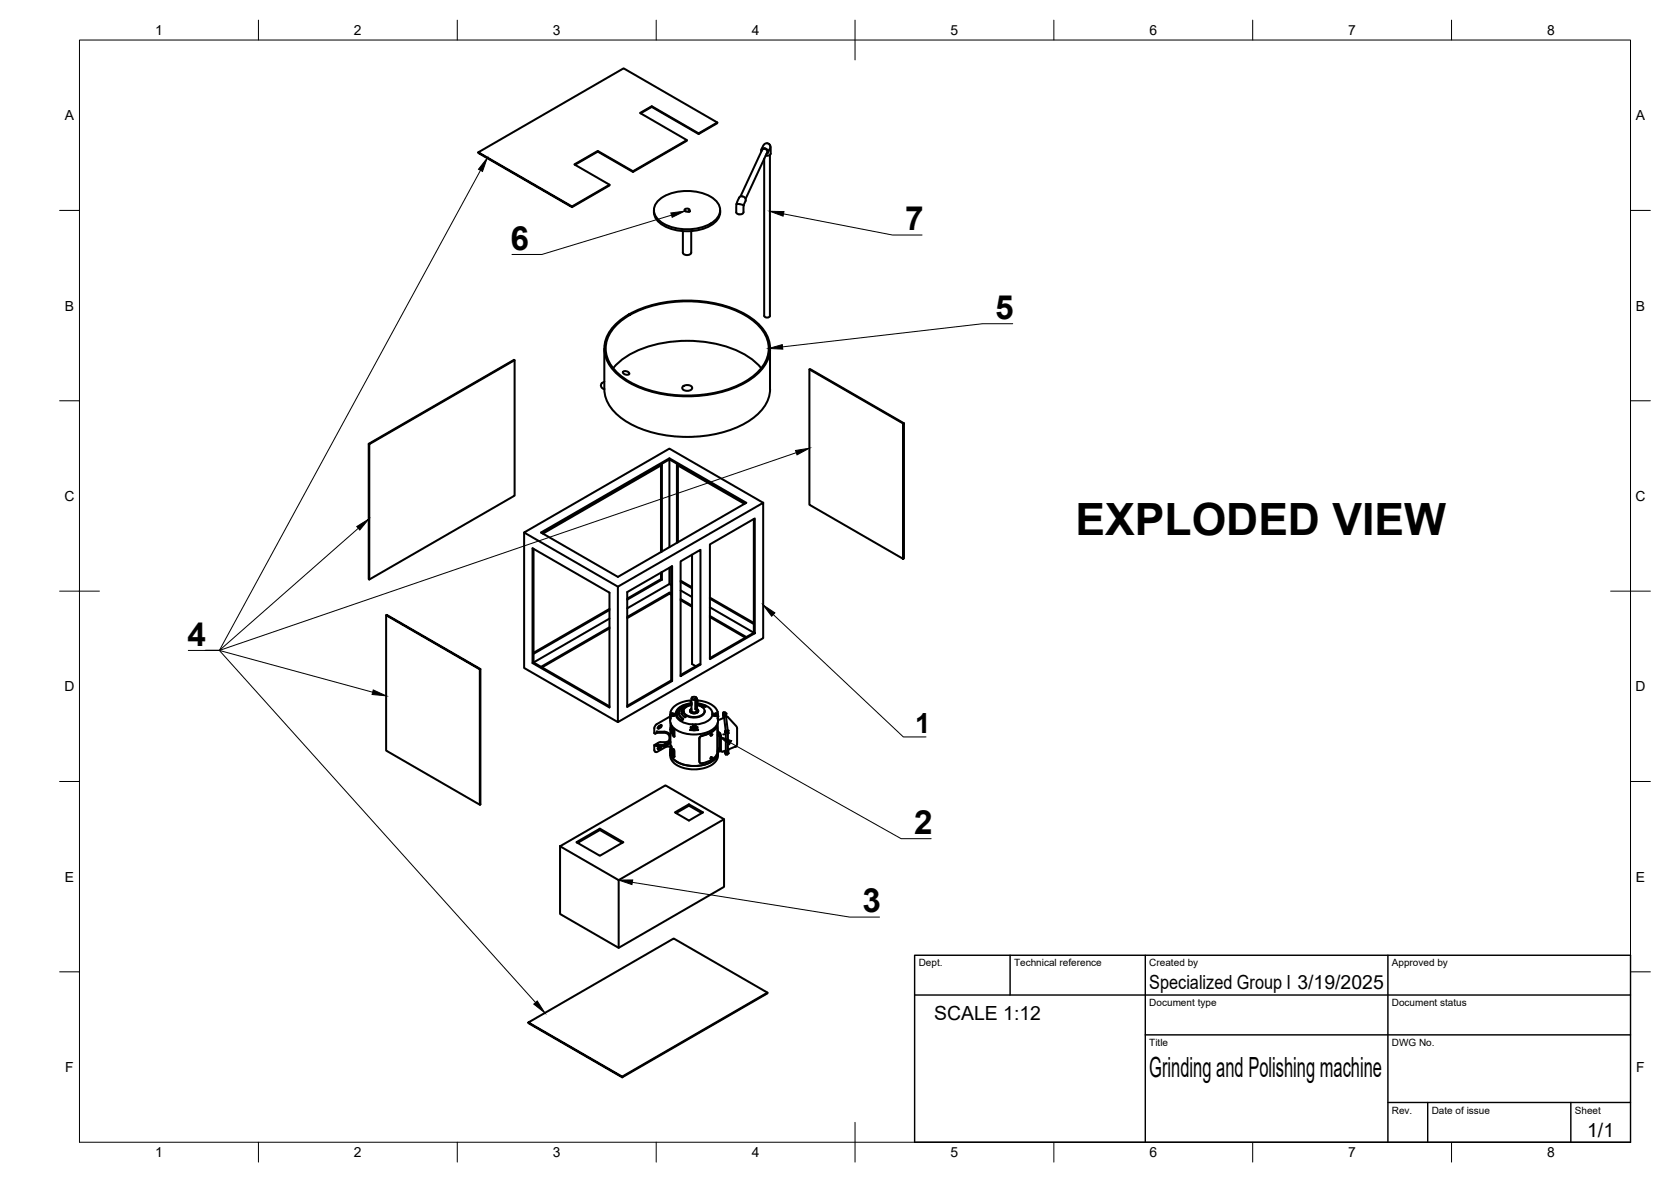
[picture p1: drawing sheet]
<svg xmlns="http://www.w3.org/2000/svg" width="420mm" height="297mm" viewBox="0 0 420 297" stroke-linecap="round" stroke-linejoin="round" font-family="sans-serif">
<!-- layer: Visible -->
<g fill="none" stroke="#000" stroke-width=".51">
<path d="M150.3 37.9l-5.9 3.4 8.9 5.1v.2l-9.5 5.5M161.1 28.5l2.8-1.6v-.2l11.8 6.8M163.9 26.9l11.8 6.8v-.2l4.7-2.7M163.9 26.7l-3 1.7 11.8 6.8v.2l-13.5 7.8M172.7 35.2l-13.5 7.8v.2l-8.9-5.1M175.7 33.7l4.7-2.7v-.2l-23.6-13.6-36.5 21.1v.1l23.5 13.7v-.2l-23.5-13.6M191.4 38.1a.82 .82 0 0 1 .7-.9 .82 .82 0 0 1 .9 .6l.1 .6-.4 .3M191.4 37.6l.3-.6a1.02 1.02 0 0 1 1.6-.9 1.02 1.02 0 0 1 0 1.8l-.2 .5M191.6 37.8a.71 .71 0 0 1 .9-.3 .71 .71 0 0 1 .4 .9M191.6 37.6l-5.4 11.8M192.9 38.2l-5.4 11.8M193.5 36.4l.2 .5 .1 1.7a.99 .99 0 0 1-1.3 .5"/>
<path d="M193.6 38.9v40.5a.82 .82 0 0 1-1.4 0v-39.5M144.6 41.4l5.7-3.3v-.2l8.9 5.1M153.3 46.4l-9.5 5.5M164.4 52.8a4.1 4.1 0 0 0 2.9 4.1 12.5 12.5 0 0 0 12.4-1 3.6 3.6 0 0 0 1.4-3.1M165.3 50.7a11.7 11.7 0 0 1 11.4-2.1 5.9 5.9 0 0 1 4.3 3.5 3.8 3.8 0 0 1-2.4 4.1 12.6 12.6 0 0 1-12.6-.6 3.3 3.3 0 0 1-.7-4.9zM171.7 58.1v5.4a1.21 1.21 0 0 0 2.1 0v-5.4M173.3 53a.64 .64 0 0 0-.5-.6 .64 .64 0 0 0-.7 .5l.3 .3 .8 .1 .3-.2-.2-.1v.2M185.2 51.3l.6-1.6a.93 .93 0 0 1 1.2-.3 .93 .93 0 0 1 .5 1.1l-.5 1.1M185.2 51.3h.9l.9 .3M185.2 51.3l-.1 2a1.04 1.04 0 0 0 1.8 0l.1-1.7M129.4 90.5v34.1l-36.5 21M151.4 96.2a.87 .87 0 0 0-.2 1 .87 .87 0 0 0 .8 .6"/>
<path d="M152 95.9l-.6 .4M152 87.6v10.2M154.2 92.5a21.1 21.1 0 0 1 13.6-6.5 30.3 30.3 0 0 1 20.9 4l2.7 2.5M154.3 82a24.2 24.2 0 0 1 15.7-6.4 30.4 30.4 0 0 1 19 4.4 8.8 8.8 0 0 1 4.3 9.9 14.1 14.1 0 0 1-8.8 7.6 33.1 33.1 0 0 1-26.4-1.4 10.4 10.4 0 0 1-6.1-8.5 8.2 8.2 0 0 1 2.3-5.6zM154.6 82.1a23.8 23.8 0 0 1 15.4-6.3 29.9 29.9 0 0 1 18.7 4.3 8.7 8.7 0 0 1 4.2 9.7 13.8 13.8 0 0 1-8.6 7.6 32.6 32.6 0 0 1-26-1.5 10.2 10.2 0 0 1-6-8.3 8 8 0 0 1 2.3-5.5zM156.7 93.4l.5-.1 .6 .1 .4 .5a1.02 1.02 0 0 1-1.6-.4zM171.6 97.2a1.54 1.54 0 0 1 2.5 .3 1.45 1.45 0 0 1-2.6 0zM193.6 87.6v10.2a10.1 10.1 0 0 1-5.4 8.1 32.2 32.2 0 0 1-30.8 0 10.1 10.1 0 0 1-5.4-8.1M203.5 92.8l23.6 13.6M92.7 111.5l.2 .1v34l-.2-.1zM92.7 111.5l36.5-21.1 .2 .1-36.5 21.1M166.2 117v21.7"/>
<path d="M168.3 115.2v.3l-32 18.5M170.5 117v19.3M227.2 106.3l-23.5-13.6-.2 .1v34l23.6 13.6h.1v-34.1l-.1 .1v34M131.8 133.8v34.1l23.6 13.6M134.2 137.9v28.6M136 133.8l32.3-18.6 19.3 11.2-32.2 18.6zM136.5 134.1l29.9-17.3v21.8M174 139.4v27.5l.9 .5M178.5 136.8l11.3-6.5v28.8l-11.3 6.6zM187.2 126.6l-17-9.8v19.6M187.4 126.5l-19.1-11v22M189.5 130.4v28.6l.3 .1"/>
<path d="M191.9 126.4l-23.6-13.7-36.5 21.1 23.6 13.6M97.1 154.6l.1-.1 23.6 13.6-.2 .1zM97.1 154.6v34l23.5 13.6 .2-.1v-34M153.2 153l-19 11M153.2 157.9l-16.9 9.8M153.2 157.6l-17.2 10M153.2 153.3l-19 11M153.2 155.5l-19 11M155.4 147.4l36.5-21v34l-36.5 21.1zM166.2 143.9v1.6M166.2 145.5l.2 .2M166.2 145.5l-8.5 4.9"/>
<path d="M166.4 143.8v1.9M166.4 145.7l-8.7 5M168.3 149.2l.5 .3M168.3 149.2l-10.6 6.1M168.3 148.9l-10.6 6.2M168.3 142.7v4.1M168.8 142.4v28.6l.2 .1v-28.8l-11.3 6.5v28.8l11.3-6.5M168.8 149.2l-.5-.3v.3M168.8 147l-.5-.2-10.6 6.1M171.1 141.1l5-2.9v28.8l-5 2.9zM171.1 145.9l2.9 1.7M171.1 146.2l2.9 1.7"/>
<path d="M171.1 150.5l2.9 1.7M171.1 150.8l2.9 1.7M171.1 148.4l2.9 1.6M178.5 150.2l11 6.4M178.5 152.6l11 6.4-11 6.4M178.5 150.4l11 6.4M178.5 154.8l9.1 5.3M178.5 155.1l8.9 5.1M120.6 168.2v34M134.2 166.5l-.3 .1v-28.8l19.3 11.1v28.9l-19.3-11.2M134.2 166.5l19 11M168.5 179.9v.2"/>
<path d="M168.6 179.6l.2 .1M168.6 179.5h.1M168.6 179.5l-.1 .3M168.6 179.7v.4M168.7 179.5l.3-.2 .5 .2M168.7 179.5l-.1 .5M168.7 179.5l.4-.2 .3 .3M168.7 179.5l.1 .2M168.8 179.7l.1 .2M168.8 171l-11.1 6.4M168.8 179.4l.3-.1 .3 .2-.4 .2-.3-.2zM168.8 179.5h.4l-.1 .1 .1 .1h-.4l.2-.1z"/>
<path d="M168.8 179.7l.2-.3 .3 .3M168.9 179.5h.1M168.9 179.8h.5v.1M169 179.6h.1M169 179.5v.1M169.2 179.5h.1M169.4 179.6v.2M169.4 179.6l.1 .3M169.4 179.6l-.6 .1M169.5 179.6l.2 .1M169.5 179.7l.1 .1M169.8 179.7l-1.2 .4"/>
<path d="M169.8 179.7h.1M169.9 179.4a2.27 2.27 0 0 0 2 2.2 6.8 6.8 0 0 0 6.8-1.1l.5-1.1M169.9 179.4l-.1 .3M169.9 179.2v.2M169.9 179.1v.1M170.2 179.6a1.66 1.66 0 0 0 1.3 1.4l.3-.4M170.7 179.4l.4 .7 .7 .5M170.7 179.5l.4 .7 .7 .6M170.8 179.4l-.6 .2M170.8 179.5l-.6 .1M171.3 178.7l.6-.1v.4l-.6 .2M171.3 179.3l.6-.2 .7 .9"/>
<path d="M172.6 177.6l-.8 .5-.4 .7M173.7 176.3l.2 .3M173.7 176.5v-.3a4.7 4.7 0 0 0-3.1 .6 3 3 0 0 0-2 2.7M173.8 178.3l-.3 .4a1.21 1.21 0 0 0 2.1 0l-.3-.4M173.9 178.2l-.3 .2a.78 .78 0 0 0 .4 .8 .78 .78 0 0 0 .8 0l.3-.1a.48 .48 0 0 0 .3-.7l-.2-.2M173.9 175.5v3.1a.76 .76 0 0 0 1.3 0v-.4M173.9 177.2a1.83 1.83 0 0 0-2 1.6 3.2 3.2 0 0 0 4.4 1 1.27 1.27 0 0 0 .9-1.4 1.27 1.27 0 0 0-1.3-1.1l-.6-.1M173.9 177.1l-.7 .2a2.5 2.5 0 0 0-1.9 1.4M173.9 177l-1.4 .3a2.59 2.59 0 0 0-1.8 1.6M173.9 176.6h.1M173.9 176.8a3.6 3.6 0 0 0-3.7 2.3l.6-.2M173.9 176.9l-.8 .2a3.4 3.4 0 0 0-2.9 2"/>
<path d="M173.9 176.7a4.2 4.2 0 0 0-4 2.4M174.1 175.2l-.2 .2 .1 .3 .8 .2M174.9 175.2l.3 .3M175 175.9l.3-.2v2.4l-.3 .2zM175 175.6l-.3 .1 .1 .2 .2 2.4M175 175.6a.55 .55 0 0 0-.5-.5 .55 .55 0 0 0-.5 .4l.3 .2h.5M175.3 176.7a4.1 4.1 0 0 1 3.8 2.4M175.3 177l2.1 .6M175.3 176.8l2.2 .7M175.3 177l1.9 .6 .3-.1M175.3 177.2l1.4 .4M175.3 175.7l-.3-.2-.3 .2 .3 .2"/>
<path d="M175.3 176.5v-.3a3.6 3.6 0 0 1 2.8 .4 3.3 3.3 0 0 1 2.3 2.9M175.4 176.3l-.1 .3M176.1 167l-.2-.1-4.8 2.7M176.5 177.6l.1 .1M176.7 177.6l-.1 .1M177.2 178.7v.1M177.2 178.8a2.84 2.84 0 0 1-3.8 1.4l-.8-.4-.4 .5-.6-.6-.3-.5M179.1 179.1v.1M179.1 179.2l.1 .2M179.2 179.4l.2 .4 1 .3M179.2 179.7h.1M179.6 179.6l.3 .2"/>
<path d="M179.6 179.7l-.1 .1M179.6 179.6l-.3 .1M179.6 179.5l.4-.2 .5 .2M179.6 179.5v.4M179.7 179.5l.2 .2 .5-.1M179.7 179.5l.4-.2 .3 .3M179.8 179.4l.3-.1 .3 .2-.5 .2-.2-.2zM179.8 179.5h.4l-.1 .1 .1 .1h-.4l.2-.1zM179.8 179.7l.2-.3 .2 .3M179.9 179.5h.1M179.9 179.9l.3-.1 .1 .1M180 179.6h.1"/>
<path d="M180 179.5v.1M180.2 179.5h.1M180.4 179.6l-.1 .2M180.4 179.6v.4M180.5 179.5v.3M180.5 179.5h.1M180.5 179.7v.4M180.6 179.9l-.1 .3M181.8 179.5v.3zM181.8 179.8h.1M181.9 179.4v.4M181.9 179.4l-.1 .1"/>
<path d="M181.9 179.8v.7M181.9 179.2v.2M181.9 179.2v-.2l.6 4.7v5.9l-.1-.4M181.9 179l.5 .1 .6 4.6v5.6l-.1 .3h-.4M182.5 179.3l.1 .1-.1 .5M164.5 187.2l.4 .1M164.7 184.3h.2M165.1 183.8l.1 .1M165.2 184.2h1.8a1.17 1.17 0 0 1 1.3 1v.9a1.21 1.21 0 0 1-1.3 1.1h-1.8M165.2 183.9h1.8a1.54 1.54 0 0 1 1.6 1M165.2 184.2l-.4 .1M165.2 187.2l-.4 .2"/>
<path d="M165.4 182.9h.1M165.4 188.1h.1M166 187.5l-.5 .3-.1 .5 .7-.3M166.1 182.2l-.6 .4-.1 .5 .9-.4v-.5l-.9 .8M166.1 187.4l-.7 .7M166.4 187.4l-.3 .6M167.6 187.6l-2.4 1.4-.5-.1M168.3 186l-1 .5h-1.4l-1.4 .7v1.3l.2 .4M168.3 186a1.21 1.21 0 0 1-1.3 1M168.5 180l.1 .2M168.5 180.1l-3.6 2.1a2.25 2.25 0 0 0-.4 2l.2 .1M168.5 189.1a3.7 3.7 0 0 0 3.2 3.8 8.7 8.7 0 0 0 8.1-1.4l.6-1 .1-1.4"/>
<path d="M168.6 186.4a1.54 1.54 0 0 1-1.6 1.1h-1.9M168.6 183.4v5.2v-.7M168.6 188.6a2.84 2.84 0 0 0 1.9 3 8.9 8.9 0 0 0 9.3-.9 2.28 2.28 0 0 0 .7-2.1M168.6 181.7v1.8v-.7M168.6 180.6h.1M168.6 180.1v.5M168.6 180.6l-.1-.4a3.5 3.5 0 0 0 3 3.9 9 9 0 0 0 8.2-1.2 2.82 2.82 0 0 0 .8-2.7v.4M168.6 187.6h-1.6M168.7 187.4l.2 .4v1.6l-.2-.4zM168.7 182.3l.2 .4v1.6l-.2-.4zM168.8 187.7l.1 1.5M168.8 182.6l.1 1.5"/>
<path d="M169.2 188.2l.4 .6-.1 1.5-.3-.6zM169.2 183.1l.4 .6-.1 1.5-.3-.6zM169.4 188.2l-.1 1.4 .3 .6M169.4 183.1l-.1 1.4 .3 .6M173.7 182.7v.7M173.7 183.4l-.2 .1h.8M174 183.1a.56 .56 0 0 0 .5 .4 .56 .56 0 0 0 .6-.4M174.1 182.7l.6-.2 .7 .6M174.1 182.9l-.1 .3 .4 .2 .7-.2-.1-.3M174.1 182.8l-.4 .3M174.2 182.9l-.1-.2 .1 .6v-.4h.2M174.3 182.6l.3-.1 .3 .2-.5 .2-.2-.2z"/>
<path d="M174.3 182.9l.2-.3 .2 .3M174.3 182.7l.4-.1v.2l-.3 .1 .1-.1zM174.4 182.6v.1M174.4 182.9l.2 .1v.4l-.4-.1M174.5 182.8h.1M174.5 182.7v.1M174.6 182.8h-.1M174.6 182.8h.1M174.7 182.6v.1M174.8 182.9v-.4h-.4l-.2 .1 .2 .3M174.8 182.9h-.4M174.8 182.9l-.2 .1"/>
<path d="M174.8 182.9l.2-.1v.4l-.4 .2M175.4 182.7l-.1 .7 .3 .1h-.9M178.7 190.4h.2l-.1 .3-.2-.1zM178.7 184.5l.1-.1a.21 .21 0 0 1 .1 .3 .21 .21 0 0 1-.2 .1zM178.9 190.3h.1M178.9 184.5h.1M180.1 182.8l.2-.1 .1 .3v6a2.43 2.43 0 0 1-1.9 2.1l-1.9 .7a.56 .56 0 0 1-.7-.4v-5.8l.4-.6a6.3 6.3 0 0 0 3.8-2.2 7.9 7.9 0 0 1-4 2.3l-.3 .4v5.9l.3 .3M180.3 182.7l-.2 .1M180.4 180.1v.5M180.5 180.6h.1M180.5 183.7a1.64 1.64 0 0 1 .8 1.3l-.1 3.7M180.5 184.1l.4 .4 .1 .6v3.5v.2h-.2"/>
<path d="M180.5 181.6v7.5a3.7 3.7 0 0 1-3 2.9 8.8 8.8 0 0 1-8.1-1.2 2.59 2.59 0 0 1-.8-2.3M180.5 188.5l.2 .3M180.6 184.7h.1v.3M180.6 188.2h.1M180.6 184.7l.1 .3zM180.6 188.2l.1 .3zM180.6 188.2l.1 .3M180.6 188.1l.2 .2-.1 .2M180.6 185h.1M180.6 188.5h.1M180.7 184.6v.4M180.7 184.6h-.1"/>
<path d="M180.9 188.8l.7 .1 .7-.2 .2 .2M181.9 180.5l-1.4 .5M182 180.3l-.1 .2M182.3 188.9l.1 .3zM182.3 183.8l.1 .3zM182.4 189.2h.1M182.4 184.1h.1M182.4 188.7v.1M182.4 183.7v.4M182.4 183.7l-.1 .1M182.4 183.7h.1M182.4 188.8h.1"/>
<path d="M182.5 188.8l-.1 .4M182.5 188.9l-.1 .3M182.5 188.8l-.2 .1M182.6 180.1l.5 .2 2 2.2 .2 .5v4.3l-.4 .3-1.8 .8M183 183.6l.2 .3-.2 .3M183 188.6l.2 .4-.2 .3M183.1 188.4h-.1M140.8 212.7l26.5-15.3 14.8 8.5-26.5 15.3zM150.8 208.2l5.9 3.5-5.9 3.4-5.9-3.4 5.9-3.5v.4l-5.6 3.2M150.8 208.6l5.6 3.2M173.2 202.1l-3.5 2.1 3.5 2 3.6-2-3.6-2.1v.4l-3.2 1.8M173.2 202.5l3.3 1.8"/>
<path d="M182.1 205.9v17l-26.5 15.3-14.8-8.5v-17M155.6 221.2v17M132.9 256.9l23.5 13.7v.1l-23.5-13.6v-.2l36.5-21.1 23.6 13.7v.1l-36.6 21.1M193 249.5l-36.6 21.1"/>
</g>
<g fill="#000">
<circle cx="169.8" cy="179.3" r=".25"/>
<circle cx="182.5" cy="179.3" r=".25"/>
<circle cx="174.2" cy="182.2" r=".25"/>
<circle cx="174.3" cy="182.2" r=".25"/>
<circle cx="174.8" cy="182.2" r=".25"/>
<circle cx="178.8" cy="190.6" r=".25"/>
<circle cx="178.8" cy="184.8" r=".25"/>
<circle cx="178.9" cy="184.6" r=".25"/>
<circle cx="178.9" cy="190.4" r=".25"/>
<circle cx="181.2" cy="188.8" r=".25"/>
<circle cx="181.8" cy="184.6" r=".25"/>
<circle cx="182.2" cy="188.7" r=".25"/>
<circle cx="182.5" cy="188.9" r=".25"/>
<circle cx="182.7" cy="180.1" r=".25"/>
<circle cx="183" cy="183.6" r=".25"/>
<circle cx="183" cy="189.3" r=".25"/>
<circle cx="183" cy="184.2" r=".25"/>
<circle cx="183.1" cy="188.4" r=".25"/>
<circle cx="183.1" cy="180.3" r=".25"/>
<circle cx="184.9" cy="187.6" r=".25"/>
</g>
<!-- layer: BORDER -->
<g fill="none" stroke="#000" stroke-width=".25">
<path d="M20 10.1h390v276.9h-390zM65 5.1v5M115 5.1v5M165 5.1v5M215 5.1v10M265 5.1v5M315 5.1v5M365 5.1v5M15 52.9h5M410 52.9h5M15 100.7h5M410 100.7h5"/>
<path d="M15 148.6h10M405 148.6h10M15 196.4h5M410 196.4h5M15 244.2h5M410 244.2h5M65 287v5M115 287v5M165 287v5M215 282.1v9.9M265 287v5M315 287v5"/>
<path d="M365 287v5"/>
</g>
<!-- layer: TITLEBLOCK -->
<path d="M230 240.1h180v46.9h-180zM230 250h180M254 240.1v9.9M288 240.1v46.9M349 240.1v46.9M288 260.1h122M349 277.1h61M359 277.1v9.9M395 277.1v9.9" fill="none" stroke="#000" stroke-width=".36"/>
<!-- layer: Leaders -->
<path d="M122.5 39.7l-1.2 3.4-1-.6zM168.7 53.5l3.5-.4-3.2 1.5zM193.6 53.1l3.5 .1-.2 1.1zM193.3 87.6l3.4-1 .1 1.1zM200 113.2l3.5-.6-3.1 1.7zM89.7 132.3l3-1.8-2.2 2.7zM191.9 152l2.9 2-.8 .9zM93.9 173.4l3.2 1.5-3.5-.4zM180.6 184.9l3.4 1.2-.6 1.1zM155.5 221.2l3.6-.1-.2 1.2zM134.2 252.3l.9-.7 1.9 2.9z" fill="#000" stroke="#000" stroke-width=".25"/>
<path d="M120.8 42.8l-65.6 120.7h-3.6M168.8 54.1l-32.6 9.9h-7.5M197 53.7l27.4 5.4h7.4M254.6 81.4h-7.5l-50.3 5.8M200.2 113.8l-145 49.7h-3.6M90.1 132.8l-34.9 30.7h-3.6M194.4 154.4l32.7 30.8h5.7M47.3 163.5h7.9l38.5 10.5M51.6 163.5h3.6l79.5 88.4M183.7 186.7l42.9 24.1h7.5M159 221.7l54.7 8.8h7.4" fill="none" stroke="#000" stroke-width=".25"/>
<text font-size="11.2" x="270.4" y="134.6">EXPLODED VIEW</text>
<g font-size="8.4">
<text x="227.6" y="57.9">7</text>
<text x="128.4" y="62.8">6</text>
<text x="250.2" y="80.2">5</text>
<text x="47.2" y="162.2">4</text>
<text x="229.9" y="209.6">2</text>
<text x="216.9" y="229.3">3</text>
</g>
<g font-size="7">
<text x="230.1" y="184.2">1</text>
<text x="289" y="270.6">Grinding and Polishing machine</text>
</g>
<g font-size="4.9">
<text x="289" y="248.5">Specialized Group I 3/19/2025</text>
<text x="234.9" y="256.3">SCALE 1:12</text>
<text x="399.1" y="285.7">1/1</text>
</g>
<g font-size="3.5">
<text x="39" y="8.8">1</text>
<text x="89" y="8.8">2</text>
<text x="139" y="8.8">3</text>
<text x="189" y="8.8">4</text>
<text x="239" y="8.8">5</text>
<text x="289" y="8.8">6</text>
<text x="339" y="8.8">7</text>
<text x="389" y="8.8">8</text>
<text x="16.3" y="30.2">A</text>
<text x="411.3" y="30.2">A</text>
<text x="16.3" y="78">B</text>
<text x="411.3" y="78">B</text>
<text x="16.2" y="125.9">C</text>
<text x="411.2" y="125.9">C</text>
<text x="16.2" y="173.7">D</text>
<text x="411.2" y="173.7">D</text>
<text x="16.3" y="221.6">E</text>
<text x="411.3" y="221.6">E</text>
<text x="16.4" y="269.4">F</text>
<text x="411.4" y="269.4">F</text>
<text x="39" y="290.8">1</text>
<text x="89" y="290.8">2</text>
<text x="139" y="290.8">3</text>
<text x="189" y="290.8">4</text>
<text x="239" y="290.8">5</text>
<text x="289" y="290.8">6</text>
<text x="339" y="290.8">7</text>
<text x="389" y="290.8">8</text>
</g>
<g font-size="2.5">
<text x="231" y="242.9">Dept.</text>
<text x="255" y="242.9">Technical reference</text>
<text x="289" y="242.9">Created by</text>
<text x="350" y="242.9">Approved by</text>
<text x="289" y="252.8">Document type</text>
<text x="350" y="252.8">Document status</text>
<text x="289" y="262.9">Title</text>
<text x="350" y="262.9">DWG No.</text>
<text x="350" y="279.9">Rev.</text>
<text x="360" y="279.9">Date of issue</text>
<text x="396" y="279.9">Sheet</text>
</g>
</svg>
